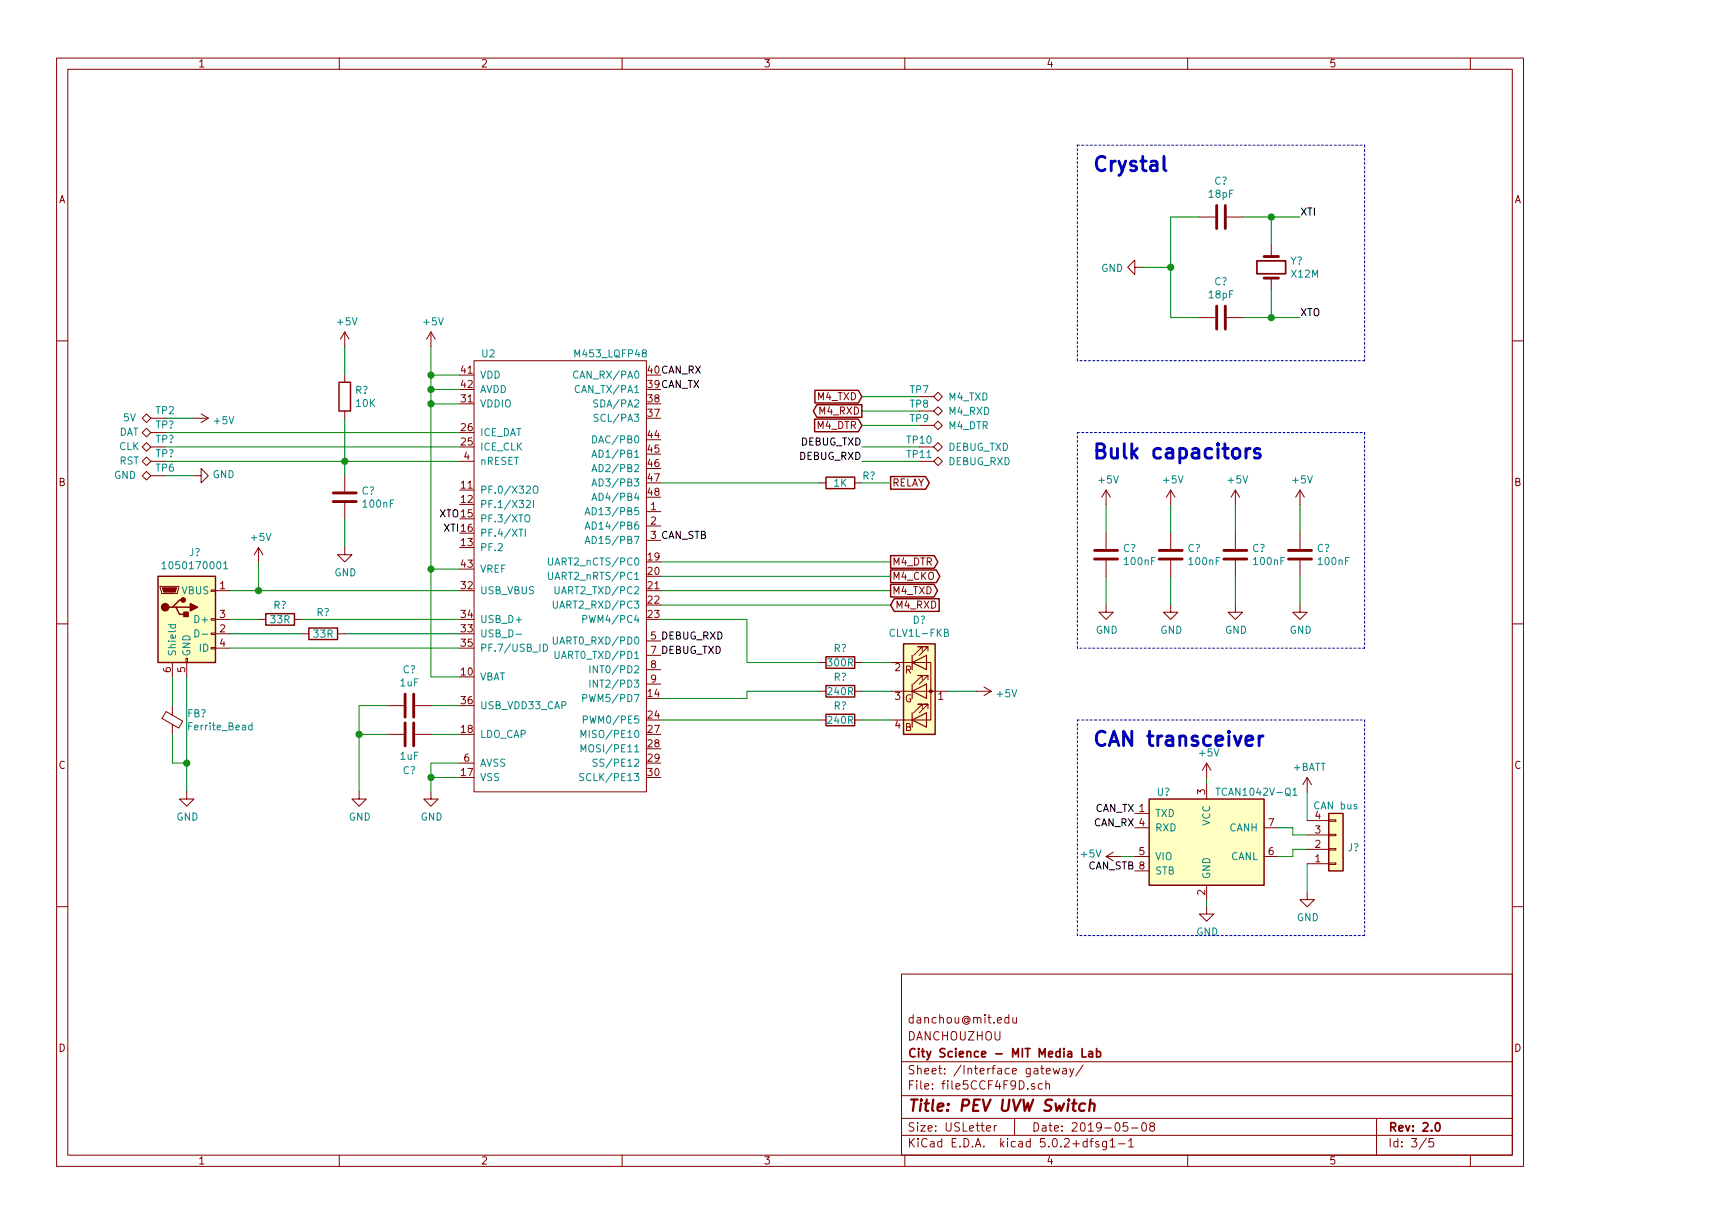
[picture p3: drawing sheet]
<svg xmlns="http://www.w3.org/2000/svg" width="297mm" height="210mm" viewBox="0 0 297 210" stroke-linecap="round" stroke-linejoin="round" font-family="sans-serif">
<g fill="none" stroke="#840000" stroke-width=".17">
<path d="M9.7 10h252.3v190.5h-252.3zM11.7 11.9h248.4v186.7h-248.4zM58.4 10v1.9M107 10v1.9M155.6 10v1.9M204.3 10v1.9M252.9 10v1.9M206.3 37.3h2.7M211 37.3h2.7M9.7 58.6h2M59.3 57.1v2.4M59.3 57.1l-.7 1.2"/>
<path d="M59.3 57.1l.7 1.2M74.1 57.1l-.7 1.2M74.1 57.1v2.4M74.1 57.1l.8 1.2M195.2 46v-1.3l-1.3 1.3 1.3 1.2v-1.2h1.2M206.3 54.6h2.7M211 54.6h2.7M218.7 42.2v1.9M218.7 47.8v1.9M260.1 58.6h1.9M24.5 74.4l.7-.8 .7 .8-.7 .7zM24.5 76.8l.7-.7 .7 .7-.7 .8z"/>
<path d="M24.5 79.3l.7-.7 .7 .7-.7 .8zM24.5 71.9l.7-.7 .7 .7-.7 .7zM25.9 79.3h2.5M25.9 74.4h2.5M25.9 76.8h2.5M25.9 71.9h2.5M33.4 71.9h2.4M34.6 71.2l1.2 .7M35.8 71.9l-1.2 .7M59.3 64.5v1.2M59.3 70.7v1.2M79.1 79.3h2.4"/>
<path d="M81.5 62h29.7v74.1h-29.7zM158.1 79.3h2.5M158.1 68.2h2.5M158.1 70.7h2.5M158.1 73.1h2.5M160.6 68.2l.7-.7 .8 .7-.8 .7zM160.6 70.7l.7-.8 .8 .8-.8 .7zM160.6 73.1l.7-.7 .8 .7-.8 .8zM160.6 76.8l.7-.7 .8 .7-.8 .8zM160.6 79.3l.7-.7 .8 .7-.8 .8zM24.5 81.8l.7-.8 .7 .8-.7 .7zM25.9 81.8h2.5"/>
<path d="M33.4 81.8h1.2v-1.3l1.2 1.3-1.2 1.2v-1.2M44.5 94.1l-.8 1.3M44.5 94.1v2.5M44.5 94.1l.7 1.3M59.3 94.1v1.3h1.2l-1.2 1.2-1.2-1.2h1.2M59.3 81.8v2.7M59.3 86.5v2.7M111.2 88h2.5M111.2 90.4h2.5M111.2 92.9h2.5M140.8 83h1.3M147 83h1.2"/>
<path d="M190.2 84.3l-.7 1.2M190.2 84.3v2.4M190.2 91.7v2.7M190.2 96.4v2.7M190.2 84.3l.8 1.2M201.4 84.3l-.8 1.2M201.4 84.3v2.4M201.4 91.7v2.7M201.4 96.4v2.7M201.4 84.3l.7 1.2M212.5 84.3l-.8 1.2M212.5 84.3v2.4"/>
<path d="M212.5 91.7v2.7M212.5 96.4v2.7M212.5 84.3l.7 1.2M223.6 84.3l-.7 1.2M223.6 84.3v2.4M223.6 91.7v2.7M223.6 96.4v2.7M223.6 84.3l.7 1.2M9.7 107.3h2M27.5 100.8h3.3v.3l-.3 .9h-2.7zM29.6 113.9v2.5M32 113.2h.2v.7h-.2z"/>
<path d="M32.1 113.9v2.5M36.3 111.3h.8v.3h-.8zM36.3 108.8h.8v.3h-.8zM36.3 106.4h.8v.2h-.8zM36.3 101.4h.8v.3h-.8zM37.1 101.5h2.4M37.1 109h2.4M37.1 106.5h2.4M37.1 111.4h2.4M44.5 106.5h1.2M50.6 106.5h1.3M51.9 109h1.2"/>
<path d="M58.1 109h1.2M111.2 110.2h2.5M111.2 112.7h2.5M111.2 115.1h2.5M111.2 117.6h2.5M140.8 113.9h1.3M140.8 118.8h1.3M147 113.9h1.2M147 118.8h1.2M153.2 113.9h6.9v9.9h-6.9M153.2 118.8h9.9M158.6 116.9v-.8h-.7h.7l-1.5 1.5"/>
<path d="M158.6 111.9v-.7h-.7h.7l-1.5 1.5M159.4 112.7h.1M159.6 116.9v-.8h-.7h.7l-1.5 1.5M159.6 111.9v-.7h-.7h.7l-1.5 1.5M168 118.8h2.5M169.2 118.1l1.3 .7M170.5 118.8l-1.3 .8M190.2 104v1.3h1.3l-1.3 1.2-1.2-1.2h1.2M201.4 104v1.3h1.2l-1.2 1.2-1.3-1.2h1.3M212.5 104v1.3h1.2l-1.2 1.2-1.3-1.2h1.3M223.6 104v1.3h1.2l-1.2 1.2-1.2-1.2h1.2M260.1 107.3h1.9"/>
<path d="M28.6 122.3l2.8 1.7-.7 1.2-2.8-1.7zM29.6 121.3v1.6M29.6 124.5v1.8M32.1 136.1v1.3h1.3l-1.3 1.2-1.2-1.2h1.2M61.8 136.1v1.3h1.2l-1.2 1.2-1.3-1.2h1.3M66.7 121.3h2.7M66.7 126.3h2.7M71.4 121.3h2.7M71.4 126.3h2.7M74.1 136.1v1.3h1.3l-1.3 1.2-1.2-1.2h1.2M79.1 131.2h2.4M140.8 123.8h1.3"/>
<path d="M147 123.8h1.2M158.6 121.8v-.7h-.7h.7l-1.5 1.4M159.6 121.8v-.7h-.7h.7l-1.5 1.4M195.2 139.8h2.5M207.5 131.2l-.7 1.2M207.5 131.2v2.5M207.5 134.9v2.5M207.5 131.2l.8 1.2M224.8 133.7l-.7 1.2M224.8 133.7v2.4M224.8 133.7l.8 1.2M9.7 155.9h2"/>
<path d="M190.2 147.3l1.3 .7M190.2 147.3h2.5M191.5 146.5l-1.3 .8M195.2 147.3h2.5M195.2 142.3h2.5M195.2 149.7h2.5M207.5 155.9v1.2h1.3l-1.3 1.3-1.2-1.3h1.2M207.5 152.2v2.5M217.4 147.3h2.5M217.4 142.3h2.5M224.8 153.4v1.3h1.3l-1.3 1.2-1.2-1.2h1.2M224.8 148.5h3.7"/>
<path d="M224.8 146h3.7M224.8 143.5h3.7M224.8 141.1h3.7M228.5 141h1.3v.2h-1.3zM228.5 143.4h1.3v.3h-1.3zM228.5 145.9h1.3v.2h-1.3zM228.5 148.4h1.3v.2h-1.3zM260.1 155.9h1.9M155.1 167.5h105v31.1h-105zM173.5 175l-.4-.1-.3 .3 .1 .6 .2 .1 .4-.1M173.5 174.4v1.5M174.2 174.9l.1 .9 .3 .1 .2-.1"/>
<path d="M174.8 174.9v1M58.4 198.6v1.9M107 198.6v1.9M155.1 195.2h105M155.1 192.3h105M155.1 188.4h105M155.1 182.5h105M155.6 198.6v1.9M169.7 194l.7-.1-.1-.3-.4-.1-.2 .2 .1 .7h.5M171 193.5v1M171.4 193.5l-.3 .1-.1 .2M174.5 192.3v2.9"/>
<path d="M178 186.4l-.4-.1-.2 .2 .1 .2 .5 .1v.4h-.6M179.3 186.4l-.4-.1-.3 .3 .1 .6h.6M179.9 186.4l.2-.1 .4 .1v.9M179.9 185.8v1.5M180 184.2l.7-.2-.1-.3h-.4l-.2 .2v.7h.6M181.1 183.7l.3 .9 .3-.7 .3 .7 .3-.9M182.8 183.7h.6v.9M183.4 184l-.4 .1-.3 .2 .3 .3h.4M184 183.7l.3 .9M184.7 183.7l-.5 1.3-.2 .1M186.3 183.1l-1.3 1.9M187.4 196.2h.6"/>
<path d="M188 195.7l-.3 .3v1.2M189 196.3l-.4-.1-.2 .2 .1 .2 .5 .2v.3h-.6M190.3 196.2v1.2l-.3 .3-.3-.1M190.3 196.3l-.4-.1-.3 .3 .1 .6 .2 .1 .4-.1M190.9 196.1l.5-.4v1.5M190.9 197.2h.9M192.4 196.6h1.1M193.9 193h-.7v.7l.2-.1h.5l.1 .3-.1 .4-.2 .2-.5-.2M194.1 196.1l.4-.4v1.5M194.1 197.2h.9M194.6 193.9h1.1M196.5 193.2l.3-.2a.92 .92 0 0 1 0 1.5 .8 .8 0 0 1-.3-1.3z"/>
<path d="M198 193.6l-.2-.2v-.2l.2-.2 .4 .1 .2 .2-.1 .2-.6 .2a.47 .47 0 0 0-.1 .6l.2 .2 .5-.2a.47 .47 0 0 0-.1-.6l-.1-.1M204.3 198.6v1.9M236.8 192.3v6.3M245.3 195.7l-1.2 1.8M246.5 195.7h-.7v.7l.2-.1h.4l.2 .3-.1 .5-.2 .1-.5-.1M252.9 198.6v1.9"/>
</g>
<path d="M216.2 44.8h4.9v2.3h-4.9zM186.1 180.3v1.4h.7M187.3 180.8h.5l.1 .9M187.9 181.1l-.5 .1-.2 .2 .2 .3 .5-.1M188.6 180.8h.4l.3 .2v.6l-.3 .1-.4-.1M188.6 180.3v1.4M247 193.2l.2-.2a.79 .79 0 0 1 .6 .6 .79 .79 0 0 1-.3 .8l-.2 .1a.77 .77 0 0 1-.3-1.3z" fill="none" stroke="#840000" stroke-width=".3"/>
<path d="M186.6 189.8a.67 .67 0 0 0-.9 .3v.7l.2 .2 .6-.1M187.4 189.9a.51 .51 0 0 1 .9 .1l-.1 1M187.6 189l-.3 2" fill="none" stroke="#840000" stroke-width=".4"/>
<g fill="none" stroke="#008484" stroke-width=".17">
<path d="M99.4 63.9a.58 .58 0 0 0-.8 .4 .58 .58 0 0 0 .6 .7l.2-.1M99.7 66.4a.58 .58 0 0 0-.8 .4 .58 .58 0 0 0 .6 .7l.2-.1M101.8 78.6l.4-1.2 .4 1.2M101.9 74.9a.62 .62 0 0 1 .7 .6 .62 .62 0 0 1-.7 .6zM101.9 78.3h.6M102.8 68.8l-.5-.1-.1 .2v.4l.5 .2 .1 .2-.2 .3-.5-.1M102.9 71.3l-.5-.1-.2 .1v.4l.6 .2 .1 .3-.3 .2h-.4M27.9 96.9l.3-.3v1.2M27.9 97.8h.7M38.5 96.9l.3-.3v1.2M38.5 97.8h.7M89.2 91h.7"/>
<path d="M90.4 88.7l.2-.2 .3 .1a.78 .78 0 0 1-.1 1.1h-.3a.9 .9 0 0 1-.1-1zM90.4 91v1.2M90.5 86.2l.5-.2 .2 .4-.7 .9h.7M91.8 83.7l.1-.1a.41 .41 0 0 1 .6 .1 .86 .86 0 0 1-.3 1.1l-.3-.1a1.04 1.04 0 0 1-.1-1zM91.8 86v1.3M94.3 95.9v1l.3 .2h.3l.1-.2v-1M94.3 98.4v1l.3 .2h.3l.1-.2v-1M100.6 88.5l.5-1.2 .4 1.2M100.6 91l.5-1.3 .4 1.3M100.6 93.4l.5-1.2 .4 1.2M100.8 88.2h.5M100.8 90.6h.5"/>
<path d="M100.8 93.1h.5M101.8 81.1l.4-1.2 .4 1.2M101.8 83.6l.4-1.3 .4 1.3M101.8 86l.4-1.2 .4 1.2M101.9 80.7h.6M101.9 83.2h.6M101.9 85.7h.6M29 107.4h1.2M29.4 107.4v.4l.2 .2 .5-.1v-.5M33.5 108.3a.62 .62 0 0 1 .7 .6 .62 .62 0 0 1-.7 .6zM34.8 109h.9M88.8 109h.9"/>
<path d="M93.5 110.7a.63 .63 0 0 1 .7 .7 .63 .63 0 0 1-.7 .6zM95.2 103.3v1l.2 .3 .4-.1 .1-.2v-1M95.2 109.5v1l.2 .2h.4l.1-.2v-1M95.5 100.9v1l.2 .2h.2l.3-.2v-1M95.5 112v1l.2 .2h.2l.3-.2v-1M100.2 106.4l.7-.1v-.4l-.2-.1h-.5v1.2M101.5 114.4v1.3M101.5 116.9v1.2M102.8 114.4v1.3l-.8-1.3v1.3M102.8 116.9v1.2l-.8-1.2v1.2M162.4 108.8l.6-.1 .1-.2-.1-.2-.6-.1v1.2h.5l.2-.1v-.3l-.3-.2M43.4 124.7h-.4l-.2 .2 .1 .5h.5"/>
<path d="M43.4 124.3v1.2M99.9 126.8v-1.2l.4 .9 .5-.9v1.2M99.9 129.3v-1.3l.4 .9 .5-.9v1.3M100.2 120l.7-.1v-.4l-.2-.1h-.5v1.2M100.3 123.7h.6l.2-.2-.1-.3-.2-.1h-.5v1.2M100.4 133h-.5l-.2 .1v.3l.6 .3 .1 .3-.2 .2h-.5M102.7 130.6l-.5-.1-.2 .1v.4l.6 .2 .1 .3-.2 .2h-.5M209.1 135.5h.8M222.4 135.8l.3-.3v1.2M222.4 136.7h.7"/>
</g>
<g fill="#ffffc2" stroke="#ffffc2" stroke-width=".17">
<path d="M27.2 99.1h9.9v14.8h-9.9z"/>
<path d="M155.4 110.7h5.4v15.6h-5.4z"/>
<path d="M197.7 137.4h19.7v14.8h-19.7z"/>
<path d="M228.5 139.8h2.5v9.9h-2.5z"/>
</g>
<g fill="none" stroke="#840000" stroke-width=".25">
<path d="M58.3 65.7h2v5h-2zM140.1 72h7.5l.6 1.1-.6 1.1h-7.5zM140.2 67.1h7.4l.6 1.1-.6 1.1h-7.4zM140.5 69.6h7.7v2.1h-7.7l-.6-1zM27.2 99.1h9.9v14.8h-9.9zM142.1 82h4.9v2h-4.9zM153.2 95.5h7.5l.6 1.1-.6 1.1h-7.5zM153.2 81.9h6l.6 1.1-.6 1.1h-6zM153.2 98h7.8l.7 1.1-.7 1.1h-7.8zM29.6 104.4h.7l.6 1.2h1.2M30.3 104.4h2.4M31.5 103.2h-.6l-1.3 1.2h-.6"/>
<path d="M45.7 105.5h4.9v2h-4.9zM53.1 108h5v1.9h-5zM142.1 112.9h4.9v2h-4.9zM142.1 117.9h4.9v1.9h-4.9zM153.2 100.5h7.4l.7 1-.7 1.1h-7.4zM153.8 102.9h7.7v2.2h-7.7l-.6-1.1zM155.4 110.7h5.4v15.6h-5.4zM142.1 122.8h4.9v2h-4.9zM197.7 137.4h19.7v14.8h-19.7zM228.5 139.8h2.5v9.9h-2.5z"/>
</g>
<g fill="#840000" stroke="#840000" stroke-width=".25">
<path d="M31.6 105.3h.8v.7h-.8z"/>
<path d="M32.7 103.8l1.3 .6-1.3 .6z"/>
<circle cx="28.4" cy="104.4" r=".62"/>
<circle cx="31.5" cy="103.2" r=".37"/>
</g>
<g fill="#840000" stroke="#840000" stroke-width=".17">
<path d="M27.9 101.1h2.5l-.3 .7h-1.9z"/>
<circle cx="160.1" cy="118.8" r=".25"/>
</g>
<g fill="none" stroke="#008400" stroke-width=".17">
<path d="M206.3 37.3h-4.9v17.3h4.9M213.7 37.3h9.9M218.7 37.3v4.9M59.3 59.5v5M74.1 59.5v56.9h5M196.4 46h5M213.7 54.6h9.9M218.7 49.7v4.9M28.4 79.3h50.7M28.4 76.8h50.7M28.4 74.4h50.7M28.4 71.9h5"/>
<path d="M59.3 71.9v9.9M74.1 69.4h5M74.1 64.5h5M74.1 67h5M148.2 79.3h9.9M148.2 76.8h9.9M148.2 68.2h9.9M148.2 70.7h9.9M148.2 73.1h9.9M28.4 81.8h5M44.5 96.6v4.9M59.3 89.2v4.9"/>
<path d="M74.1 97.8h5M113.7 96.6h39.5M113.7 83h27.1M113.7 99.1h39.5M148.2 83h5M190.2 86.7v5M190.2 99.1v4.9M201.4 86.7v5M201.4 99.1v4.9M212.5 86.7v5M212.5 99.1v4.9M223.6 86.7v5"/>
<path d="M223.6 99.1v4.9M29.6 116.4v4.9M32.1 116.4v19.7M39.5 101.5h39.6M39.5 111.4h39.6M39.5 106.5h5M39.5 109h12.4M51.9 106.5h27.2M59.3 109h19.8M113.7 101.5h39.5M113.7 106.5h14.8v7.4h12.3M113.7 104h39.5"/>
<path d="M140.8 118.8h-12.3v1.3h-14.8M148.2 113.9h5M148.2 118.8h5M163.1 118.8h4.9M29.6 126.3v4.9h2.5M61.8 126.3h4.9M66.7 121.3h-4.9v14.8M74.1 121.3h5M74.1 126.3h5M74.1 133.7h5M79.1 131.2h-5v4.9M113.7 123.8h27.1"/>
<path d="M148.2 123.8h5M207.5 133.7v1.2M224.8 136.1v5M192.7 147.3h2.5M207.5 154.7v1.2M219.9 142.3h2.5v1.2h2.4M224.8 146h-2.4v1.3h-2.5M224.8 148.5v4.9"/>
</g>
<g fill="#008400" stroke="#008400" stroke-width=".25">
<circle cx="32.1" cy="131.2" r=".49"/>
<circle cx="74.1" cy="133.7" r=".49"/>
<circle cx="61.8" cy="126.3" r=".49"/>
<circle cx="44.5" cy="101.5" r=".49"/>
<circle cx="59.3" cy="79.3" r=".49"/>
<circle cx="74.1" cy="64.5" r=".49"/>
<circle cx="74.1" cy="67" r=".49"/>
<circle cx="74.1" cy="69.4" r=".49"/>
<circle cx="74.1" cy="97.8" r=".49"/>
<circle cx="201.4" cy="46" r=".49"/>
<circle cx="218.7" cy="54.6" r=".49"/>
<circle cx="218.7" cy="37.3" r=".49"/>
</g>
<g fill="none" stroke="#840000" stroke-width=".49">
<path d="M209.3 35.3v4M210.7 35.3v4M209.3 52.6v4M210.7 52.6v4M217.4 44.1h2.5M217.4 47.8h2.5M57.3 86.2h4M57.3 84.7h4M188.3 96.1h3.9M188.3 94.6h3.9M199.4 96.1h3.9M199.4 94.6h3.9"/>
<path d="M210.5 96.1h4M210.5 94.6h4M221.6 96.1h4M221.6 94.6h4M69.7 119.3v4M71.2 119.3v4M69.7 124.3v3.9M71.2 124.3v3.9"/>
</g>
<path d="M156.9 118.8l2.5-1.2v2.5zM156.9 113.9l2.5-1.2v2.4zM156.9 112.7v2.4M156.9 117.6v2.5M156.9 123.8l2.5-1.3v2.5zM156.9 122.5v2.5" fill="none" stroke="#840000" stroke-width=".2"/>
<path d="M185.3 25h49.4M234.7 25v37M185.3 62v-37M185.3 74.4h49.4M234.7 62h-49.4M234.7 74.4v37M185.3 111.4v-37M234.7 111.4h-49.4M185.3 123.8h49.4M234.7 123.8v37M185.3 160.8v-37M234.7 160.8h-49.4" fill="none" stroke="#0000c2" stroke-width=".17" stroke-dasharray=".4 .4"/>
<path d="M200.2 26.9v2.1l.3 .4M215 77.1a.67 .67 0 0 0-.7 .5M216.7 77.2l-.6-.1-.3 .1-.1 .3 .1 .3 .9 .2 .1 .3-.1 .3-.3 .2-.7-.2M216.6 126.5v1.7M217.2 126.5a.62 .62 0 0 0-.6 .5" fill="none" stroke="#0000c2" stroke-width=".49"/>
<g font-size="3.4" fill="#0000c2">
<text x="187.8" y="29.5">Crystal</text>
<text x="187.8" y="78.9">Bulk capacitors</text>
<text x="187.8" y="128.3">CAN transceiver</text>
</g>
<text font-size="2.7" fill="#840000" x="156" y="191.1">Title: PEV UVW Switch</text>
<g font-size="2" fill="#840000">
<text x="156" y="178.9">DANCHOUZHOU</text>
<text x="156" y="176">danchou@mit.edu</text>
<text x="156" y="184.7">Sheet: /Interface gateway/</text>
<text x="156" y="181.8">City Science - MIT Media Lab</text>
<text x="156" y="187.3">File: file5CCF4F9D.sch</text>
<text x="156" y="197.3">KiCad E.D.A. kicad 5.0.2+dfsg1-1</text>
<text x="156" y="194.5">Size: USLetter</text>
<text x="177.4" y="194.5">Date: 2019-05-08</text>
<text x="238.7" y="194.5">Rev: 2.0</text>
<text x="238.7" y="197.3">Id: 3/5</text>
</g>
<g font-size="1.8" fill="#840000">
<text x="34" y="11.6">1</text>
<text x="82.7" y="11.6">2</text>
<text x="131.3" y="11.6">3</text>
<text x="179.9" y="11.6">4</text>
<text x="228.6" y="11.6">5</text>
<text x="10.1" y="34.9">A</text>
<text x="260.5" y="34.9">A</text>
<text x="10.1" y="83.5">B</text>
<text x="260.5" y="83.5">B</text>
<text x="10.1" y="132.2">C</text>
<text x="260.5" y="132.2">C</text>
<text x="10.1" y="180.8">D</text>
<text x="260.5" y="180.8">D</text>
<text x="34" y="200.2">1</text>
<text x="82.7" y="200.2">2</text>
<text x="131.3" y="200.2">3</text>
<text x="179.9" y="200.2">4</text>
<text x="228.6" y="200.2">5</text>
</g>
<g font-size="1.7" fill="#008484">
<text x="208" y="34">18pF</text>
<text x="208.9" y="31.7">C?</text>
<text x="189.4" y="46.7">GND</text>
<text x="221.9" y="45.5">Y?</text>
<text x="222.2" y="47.7">X12M</text>
<text x="208" y="51.3">18pF</text>
<text x="208.9" y="49">C?</text>
<text x="58.1" y="55.9">+5V</text>
<text x="72.9" y="55.9">+5V</text>
<text x="82.5" y="65.1">VDD</text>
<text x="82.9" y="61.4">U2</text>
<text x="99.1" y="61.4">M453_LQFP48</text>
<text x="99.3" y="65.1">CAN_RX/PA0</text>
<text x="26.8" y="71.2">TP2</text>
<text x="61.1" y="67.7">R?</text>
<text x="61.3" y="70">10K</text>
<text x="82.5" y="70">VDDIO</text>
<text x="82.5" y="67.6">AVDD</text>
<text x="99.5" y="67.6">CAN_TX/PA1</text>
<text x="102.7" y="70">SDA/PA2</text>
<text x="156.5" y="67.6">TP7</text>
<text x="156.5" y="70.1">TP8</text>
<text x="163.2" y="68.9">M4_TXD</text>
<text x="163.2" y="71.3">M4_RXD</text>
<text x="20.5" y="74.9">DAT</text>
<text x="20.5" y="77.4">CLK</text>
<text x="21.2" y="72.4">5V</text>
<text x="26.8" y="73.7">TP?</text>
<text x="26.8" y="76.1">TP?</text>
<text x="36.9" y="72.9">+5V</text>
<text x="82.5" y="77.5">ICE_CLK</text>
<text x="82.5" y="75">ICE_DAT</text>
<text x="102.6" y="76.2">DAC/PB0</text>
<text x="102.9" y="72.5">SCL/PA3</text>
<text x="156.1" y="76.3">TP10</text>
<text x="156.5" y="72.6">TP9</text>
<text x="163" y="77.5">DEBUG_TXD</text>
<text x="163.2" y="73.8">M4_DTR</text>
<text x="19.6" y="82.3">GND</text>
<text x="20.5" y="79.9">RST</text>
<text x="26.8" y="78.6">TP?</text>
<text x="26.8" y="81.1">TP6</text>
<text x="36.6" y="82.2">GND</text>
<text x="82.5" y="79.9">nRESET</text>
<text x="102.9" y="78.7">AD1/PB1</text>
<text x="102.9" y="81.2">AD2/PB2</text>
<text x="102.9" y="83.6">AD3/PB3</text>
<text x="143.4" y="83.7">1K</text>
<text x="148.3" y="82.4">R?</text>
<text x="156.1" y="78.7">TP11</text>
<text x="163.1" y="80">DEBUG_RXD</text>
<text x="189.1" y="83.1">+5V</text>
<text x="200.2" y="83.1">+5V</text>
<text x="211.3" y="83.1">+5V</text>
<text x="222.4" y="83.1">+5V</text>
<text x="62.2" y="85">C?</text>
<text x="62.6" y="87.3">100nF</text>
<text x="82.5" y="84.9">PF.0/X32O</text>
<text x="82.5" y="87.3">PF.1/X32I</text>
<text x="82.5" y="89.8">PF.3/XTO</text>
<text x="102" y="88.6">AD13/PB5</text>
<text x="102.9" y="86.1">AD4/PB4</text>
<text x="32.5" y="95.6">J?</text>
<text x="43.3" y="93">+5V</text>
<text x="82.5" y="94.8">PF.2</text>
<text x="82.5" y="92.3">PF.4/XTI</text>
<text x="102" y="91">AD14/PB6</text>
<text x="102" y="93.5">AD15/PB7</text>
<text x="193.2" y="94.9">C?</text>
<text x="204.3" y="94.9">C?</text>
<text x="215.4" y="94.9">C?</text>
<text x="226.5" y="94.9">C?</text>
<text x="28.8" y="97.9">1050170001</text>
<text x="57.5" y="99.1">GND</text>
<text x="82.5" y="98.5">VREF</text>
<text x="95.2" y="97.2">UART2_nCTS/PC0</text>
<text x="95.2" y="99.7">UART2_nRTS/PC1</text>
<text x="193.5" y="97.1">100nF</text>
<text x="204.6" y="97.1">100nF</text>
<text x="215.8" y="97.1">100nF</text>
<text x="226.9" y="97.1">100nF</text>
<text x="31.3" y="102.2">VBUS</text>
<text x="33.8" y="107.1">D+</text>
<text x="46.6" y="107.2">33R</text>
<text x="47" y="104.7">R?</text>
<text x="54.5" y="105.9">R?</text>
<text x="82.5" y="102.2">USB_VBUS</text>
<text x="82.5" y="107.1">USB_D+</text>
<text x="96" y="104.6">UART2_RXD/PC3</text>
<text x="96.2" y="102.2">UART2_TXD/PC2</text>
<text x="101.2" y="107.1">PWM4/PC4</text>
<text x="157" y="107.2">D?</text>
<text x="30.3" y="112.9" transform="rotate(-90 30.3 112.9)">Shield</text>
<text x="32.7" y="112.9" transform="rotate(-90 32.7 112.9)">GND</text>
<text x="34.3" y="112">ID</text>
<text x="54" y="109.6">33R</text>
<text x="82.5" y="109.6">USB_D-</text>
<text x="82.5" y="112">PF.7/USB_ID</text>
<text x="96" y="110.8">UART0_RXD/PD0</text>
<text x="96.2" y="113.3">UART0_TXD/PD1</text>
<text x="143.4" y="112.1">R?</text>
<text x="153.4" y="109.5">CLV1L-FKB</text>
<text x="188.5" y="109">GND</text>
<text x="199.6" y="109">GND</text>
<text x="210.7" y="109">GND</text>
<text x="221.8" y="109">GND</text>
<text x="68.9" y="118">1uF</text>
<text x="69.3" y="115.8">C?</text>
<text x="82.5" y="117">VBAT</text>
<text x="102.6" y="115.8">INT0/PD2</text>
<text x="102.6" y="118.2">INT2/PD3</text>
<text x="142.5" y="114.6">300R</text>
<text x="142.5" y="119.5">240R</text>
<text x="143.4" y="117">R?</text>
<text x="171.6" y="119.9">+5V</text>
<text x="32.2" y="123.3">FB?</text>
<text x="32.7" y="125.6">Ferrite_Bead</text>
<text x="82.5" y="121.9">USB_VDD33_CAP</text>
<text x="101.2" y="120.7">PWM5/PD7</text>
<text x="101.3" y="124.4">PWM0/PE5</text>
<text x="142.5" y="124.4">240R</text>
<text x="143.4" y="122">R?</text>
<text x="68.9" y="130.6">1uF</text>
<text x="82.5" y="126.9">LDO_CAP</text>
<text x="82.5" y="131.8">AVSS</text>
<text x="101.1" y="126.9">MISO/PE10</text>
<text x="101.1" y="129.3">MOSI/PE11</text>
<text x="103.2" y="131.8">SS/PE12</text>
<text x="206.4" y="130.1">+5V</text>
<text x="69.3" y="133.1">C?</text>
<text x="82.5" y="134.3">VSS</text>
<text x="100.8" y="134.3">SCLK/PE13</text>
<text x="199" y="136.8">U?</text>
<text x="209.9" y="136.8">TCAN1042V-Q1</text>
<text x="222.4" y="132.5">+BATT</text>
<text x="30.3" y="141.1">GND</text>
<text x="60" y="141.1">GND</text>
<text x="72.3" y="141.1">GND</text>
<text x="198.6" y="140.5">TXD</text>
<text x="198.6" y="142.9">RXD</text>
<text x="208.2" y="142" transform="rotate(-90 208.2 142)">VCC</text>
<text x="211.5" y="142.9">CANH</text>
<text x="226.1" y="139.1">CAN bus</text>
<text x="186" y="147.4">+5V</text>
<text x="198.6" y="147.9">VIO</text>
<text x="211.7" y="147.9">CANL</text>
<text x="231.8" y="146.4">J?</text>
<text x="198.6" y="150.3">STB</text>
<text x="208.2" y="151.2" transform="rotate(-90 208.2 151.2)">GND</text>
<text x="205.8" y="160.8">GND</text>
<text x="223.1" y="158.4">GND</text>
</g>
<g font-size="1.7">
<text x="223.6" y="37.1">XTI</text>
<text x="223.6" y="54.4">XTO</text>
<text x="111.5" y="64.2">40CAN_RX</text>
<text x="111.5" y="66.7">39CAN_TX</text>
<text x="137.6" y="76.6">DEBUG_TXD</text>
<text x="137.4" y="79.1">DEBUG_RXD</text>
<text x="75.5" y="88.9">XTO15</text>
<text x="76.4" y="91.4">XTI16</text>
<text x="111.9" y="92.7">3 CAN_STB</text>
<text x="111.9" y="109.9">5 DEBUG_RXD</text>
<text x="111.9" y="112.4">7 DEBUG_TXD</text>
</g>
<g font-size="1.7" fill="#840000">
<text x="79.4" y="64.2">41</text>
<text x="79.4" y="69.2">31</text>
<text x="79.4" y="66.7">42</text>
<text x="111.5" y="71.7">37</text>
<text x="111.5" y="69.2">38</text>
<text x="140.7" y="68.8">M4_TXD</text>
<text x="141" y="71.3">M4_RXD</text>
<text x="79.4" y="76.6">25</text>
<text x="79.4" y="74.1">26</text>
<text x="111.5" y="75.4">44</text>
<text x="111.5" y="77.8">45</text>
<text x="140.6" y="73.8">M4_DTR</text>
<text x="79.8" y="79.1">4</text>
<text x="111.5" y="80.3">46</text>
<text x="111.5" y="82.8">47</text>
<text x="153.4" y="83.6">RELAY</text>
<text x="79.4" y="84">11</text>
<text x="79.4" y="86.5">12</text>
<text x="111.5" y="85.2">48</text>
<text x="111.9" y="87.7">1</text>
<text x="79.4" y="93.9">13</text>
<text x="111.9" y="90.2">2</text>
<text x="37.8" y="101.3">1</text>
<text x="79.4" y="101.3">32</text>
<text x="79.4" y="97.6">43</text>
<text x="111.5" y="96.4">19</text>
<text x="111.5" y="98.8">20</text>
<text x="111.5" y="101.3">21</text>
<text x="153.4" y="97.2">M4_DTR</text>
<text x="153.4" y="99.7">M4_CKO</text>
<text x="37.8" y="106.2">3</text>
<text x="79.4" y="106.2">34</text>
<text x="111.5" y="103.8">22</text>
<text x="111.5" y="106.2">23</text>
<text x="153.4" y="102.2">M4_TXD</text>
<text x="153.9" y="104.6">M4_RXD</text>
<text x="37.8" y="108.7">2</text>
<text x="37.8" y="111.2">4</text>
<text x="79.4" y="108.7">33</text>
<text x="79.4" y="111.2">35</text>
<text x="29.4" y="115.6" transform="rotate(-90 29.4 115.6)">6</text>
<text x="31.9" y="115.6" transform="rotate(-90 31.9 115.6)">5</text>
<text x="79.4" y="116.1">10</text>
<text x="111.5" y="119.8">14</text>
<text x="111.9" y="114.9">8</text>
<text x="111.9" y="117.4">9</text>
<text x="153.9" y="115.4">2</text>
<text x="155.7" y="115.8">R</text>
<text x="79.4" y="121.1">36</text>
<text x="111.5" y="123.5">24</text>
<text x="153.9" y="120.3">3</text>
<text x="153.9" y="125.3">4</text>
<text x="155.6" y="120.7">G</text>
<text x="155.7" y="125.7">B</text>
<text x="161.4" y="120.3">1</text>
<text x="79.4" y="126">18</text>
<text x="79.8" y="130.9">6</text>
<text x="111.5" y="126">27</text>
<text x="111.5" y="128.5">28</text>
<text x="111.5" y="130.9">29</text>
<text x="79.4" y="133.4">17</text>
<text x="111.5" y="133.4">30</text>
<text x="207.3" y="136.6" transform="rotate(-90 207.3 136.6)">3</text>
<text x="188.1" y="142.1">CAN_RX 4</text>
<text x="188.3" y="139.6">CAN_TX 1</text>
<text x="218.2" y="142.1">7</text>
<text x="226.2" y="143.3">3</text>
<text x="226.2" y="140.8">4</text>
<text x="187.1" y="149.5">CAN_STB 8</text>
<text x="195.9" y="147">5</text>
<text x="218.2" y="147">6</text>
<text x="226.2" y="148.2">1</text>
<text x="226.2" y="145.8">2</text>
<text x="207.3" y="153.9" transform="rotate(-90 207.3 153.9)">2</text>
</g>
</svg>
